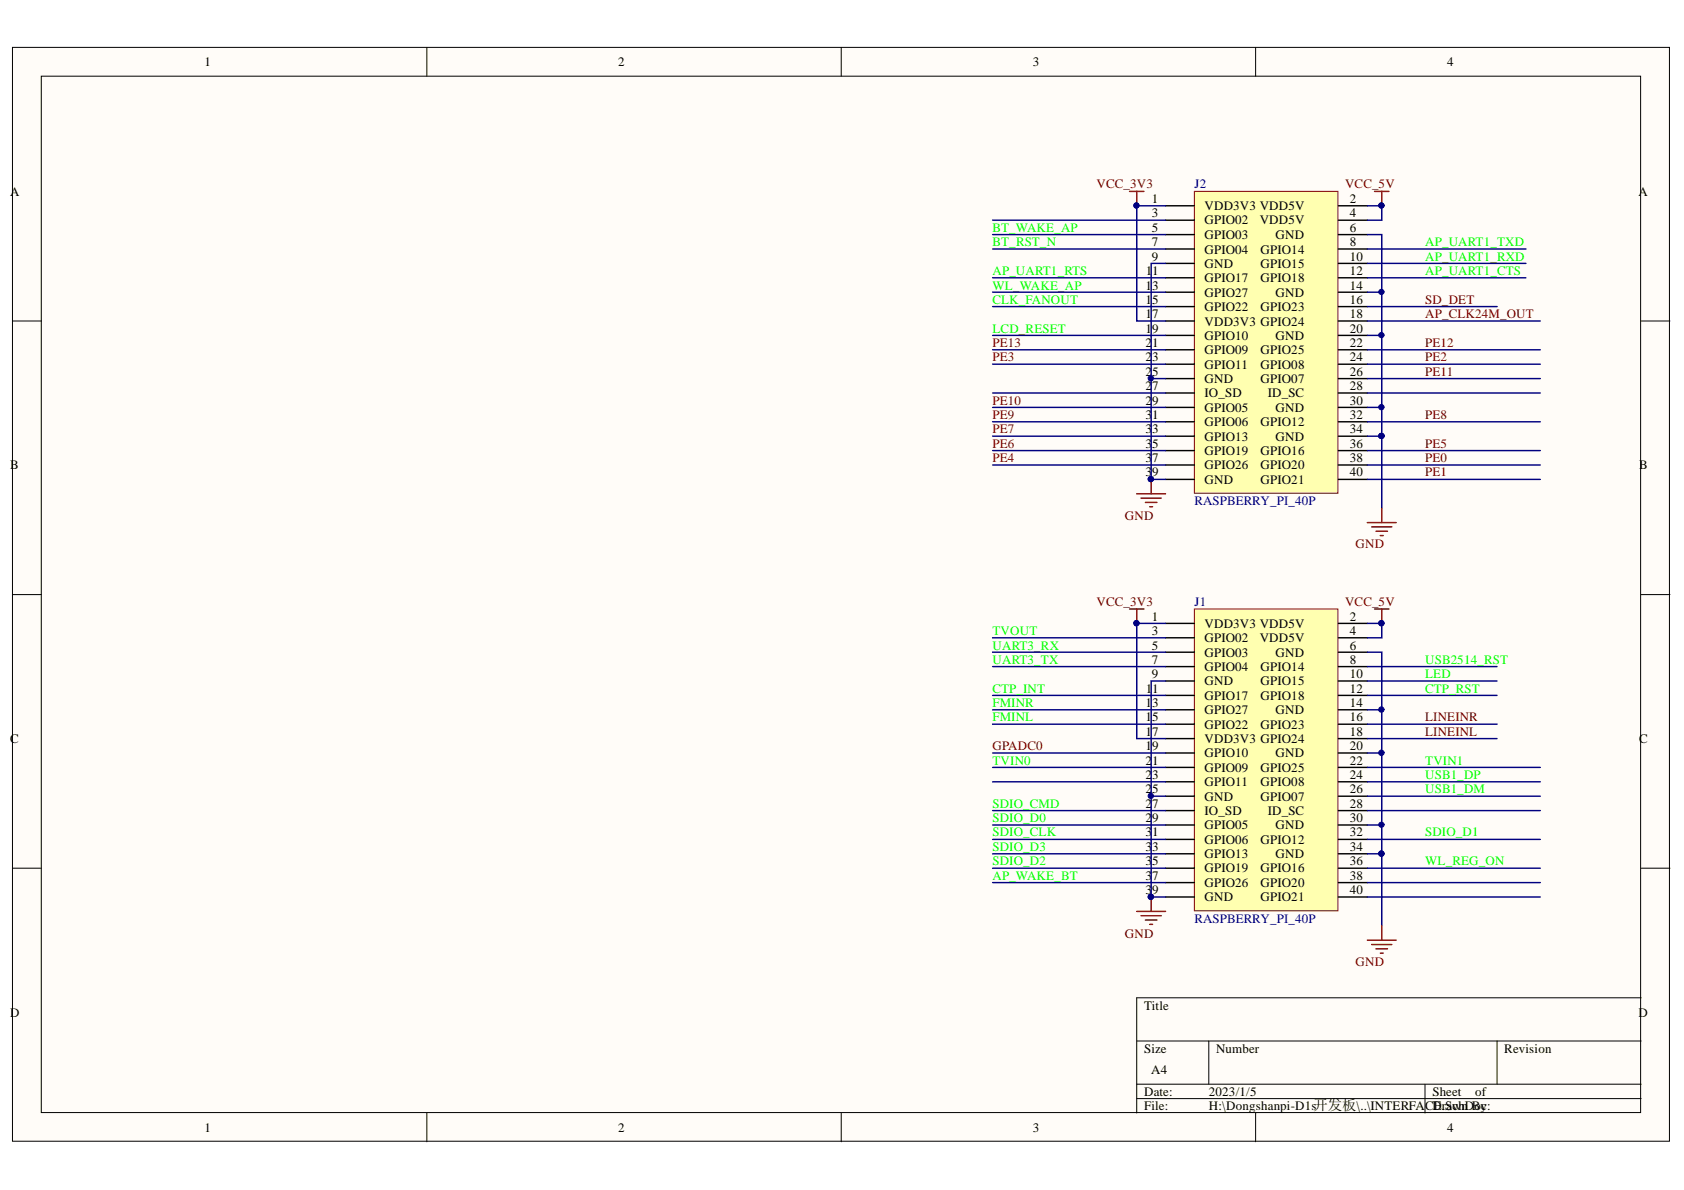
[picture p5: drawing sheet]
<svg xmlns="http://www.w3.org/2000/svg" width="297mm" height="210mm" viewBox="0 0 297 210" stroke-linecap="round" stroke-linejoin="round" font-family="sans-serif">
<g fill="#fffcf8" stroke="#000" stroke-width=".18">
<path d="M2.2 8.4h292.3v192.9h-292.3z"/>
<path d="M7.3 13.4h282.1v182.8h-282.1z"/>
</g>
<g fill="none" stroke="#000" stroke-width=".18">
<path d="M75.3 8.4v5M148.4 8.4v5M221.5 8.4v5M2.2 56.6h5.1M289.5 56.6h5.1M2.2 104.9h5.1M289.5 104.9h5.1M2.2 153.1h5.1M289.5 153.1h5.1M289.5 176h-89v20.3M75.3 196.3v5.1M148.4 196.3v5.1"/>
<path d="M200.5 183.6h89M200.5 191.2h89M200.5 193.8h89M213.2 183.6v7.6M221.5 196.3v5.1M251.4 191.2v5.1M264.1 183.6v7.6"/>
</g>
<path d="M210.7 33.8h25.3v53.2h-25.3z" fill="#ffffb0" stroke="#800000" stroke-width=".18"/>
<g fill="none" stroke="#000" stroke-width=".25">
<path d="M205.6 36.3h5.1M205.6 38.8h5.1M236.1 36.3h5.1M236.1 38.8h5.1M205.6 41.4h5.1M205.6 43.9h5.1M205.6 46.5h5.1M205.6 49h5.1M205.6 51.5h5.1M205.6 54.1h5.1M205.6 56.6h5.1M205.6 59.2h5.1"/>
<path d="M236.1 41.4h5.1M236.1 43.9h5.1M236.1 46.5h5.1M236.1 49h5.1M236.1 51.5h5.1M236.1 54.1h5.1M236.1 56.6h5.1M236.1 59.2h5.1M205.6 61.7h5.1M205.6 64.2h5.1M205.6 66.8h5.1M205.6 69.3h5.1"/>
<path d="M205.6 71.9h5.1M205.6 74.4h5.1M205.6 76.9h5.1M205.6 79.5h5.1M236.1 61.7h5.1M236.1 64.2h5.1M236.1 66.8h5.1M236.1 69.3h5.1M236.1 71.9h5.1M236.1 74.4h5.1M236.1 76.9h5.1M236.1 79.5h5.1"/>
<path d="M205.6 82h5.1M205.6 84.6h5.1M236.1 82h5.1M236.1 84.6h5.1"/>
</g>
<g fill="none" stroke="#000080" stroke-width=".25">
<path d="M175.1 38.8h30.5M205.6 36.3h-5.1v20.3h5.1M241.2 36.3h2.5v2.5h-2.5M175.1 59.2h30.5M175.1 51.5h30.5M175.1 41.4h30.5M175.1 43.9h30.5M175.1 49h30.5M175.1 54.1h30.5M205.6 46.5h-2.6v38.1h2.6M241.2 41.4h2.5v35.5M241.2 59.2h2.5"/>
<path d="M241.2 51.5h2.5M241.2 43.9h27.9M241.2 46.5h27.9M241.2 49h27.9M241.2 54.1h22.9M241.2 56.6h30.5M175.1 71.9h30.5M175.1 76.9h30.5M175.1 61.7h30.5M175.1 64.2h30.5M175.1 69.3h30.5M175.1 74.4h30.5"/>
<path d="M175.1 79.5h30.5M203 66.8h2.6M241.2 71.9h2.5M241.2 66.8h30.5M241.2 61.7h30.5M241.2 64.2h30.5M241.2 69.3h30.5M241.2 74.4h30.5M241.2 79.5h30.5M241.2 76.9h2.5M243.7 76.9v12.7M175.1 82h30.5"/>
<path d="M241.2 82h30.5M241.2 84.6h30.5"/>
</g>
<g fill="#000080" stroke="#000080" stroke-width=".18">
<circle cx="203" cy="84.5" r=".46"/>
<circle cx="203" cy="66.7" r=".46"/>
<circle cx="200.5" cy="36.2" r=".46"/>
<circle cx="243.7" cy="36.2" r=".46"/>
<circle cx="243.7" cy="71.8" r=".47"/>
<circle cx="243.7" cy="59.1" r=".46"/>
<circle cx="243.7" cy="51.5" r=".46"/>
<circle cx="243.7" cy="76.9" r=".46"/>
</g>
<g fill="none" stroke="#800000" stroke-width=".25">
<path d="M199.2 33.8h2.6M200.5 33.8v2.5M242.5 33.8h2.5M243.7 33.8v2.5M200.5 87.1h5.1M201.3 87.9h3.5M202 88.6h2.1M202.8 89.4h.5M203 84.6v2.5M241.2 92.2h5.1M241.9 92.9h3.6M242.7 93.7h2"/>
<path d="M243.5 94.5h.5M243.7 89.6v2.6"/>
</g>
<path d="M210.7 107.4h25.3v53.3h-25.3z" fill="#ffffb0" stroke="#800000" stroke-width=".18"/>
<g fill="none" stroke="#000" stroke-width=".25">
<path d="M205.6 110h5.1M205.6 112.5h5.1M205.6 115h5.1M205.6 117.6h5.1M236.1 110h5.1M236.1 112.5h5.1M236.1 115h5.1M236.1 117.6h5.1M205.6 120.1h5.1M205.6 122.7h5.1M205.6 125.2h5.1M205.6 127.7h5.1"/>
<path d="M205.6 130.3h5.1M205.6 132.8h5.1M205.6 135.4h5.1M205.6 137.9h5.1M236.1 120.1h5.1M236.1 122.7h5.1M236.1 125.2h5.1M236.1 127.7h5.1M236.1 130.3h5.1M236.1 132.8h5.1M236.1 135.4h5.1M236.1 137.9h5.1"/>
<path d="M205.6 140.4h5.1M205.6 143h5.1M205.6 145.5h5.1M205.6 148.1h5.1M205.6 150.6h5.1M205.6 153.1h5.1M205.6 155.7h5.1M205.6 158.2h5.1M236.1 140.4h5.1M236.1 143h5.1M236.1 145.5h5.1M236.1 148.1h5.1"/>
<path d="M236.1 150.6h5.1M236.1 153.1h5.1M236.1 155.7h5.1M236.1 158.2h5.1"/>
</g>
<g fill="none" stroke="#000080" stroke-width=".25">
<path d="M175.1 112.5h30.5M175.1 115h30.5M175.1 117.6h30.5M205.6 110h-5.1v20.3h5.1M241.2 110h2.5v2.5h-2.5M241.2 115h2.5v35.6h-2.5M241.2 117.6h22.9M175.1 132.8h30.5M175.1 125.2h30.5M175.1 122.7h30.5M175.1 127.7h30.5M175.1 135.4h30.5"/>
<path d="M175.1 137.9h30.5M205.6 120.1h-2.6v38.1h2.6M241.2 132.8h2.5M241.2 125.2h2.5M241.2 120.1h22.9M241.2 122.7h22.9M241.2 127.7h22.9M241.2 130.3h22.9M241.2 135.4h30.5M241.2 137.9h30.5M175.1 145.5h30.5M175.1 143h30.5"/>
<path d="M175.1 148.1h30.5M175.1 150.6h30.5M175.1 153.1h30.5M175.1 155.7h30.5M203 140.4h2.6M241.2 145.5h2.5M241.2 140.4h30.5M241.2 143h30.5M241.2 148.1h30.5M241.2 153.1h30.5M241.2 155.7h30.5M241.2 158.2h30.5"/>
<path d="M243.7 150.6v12.7"/>
</g>
<g fill="#000080" stroke="#000080" stroke-width=".18">
<circle cx="203" cy="158.2" r=".47"/>
<circle cx="203" cy="140.4" r=".46"/>
<circle cx="200.4" cy="109.9" r=".46"/>
<circle cx="243.7" cy="109.9" r=".47"/>
<circle cx="243.7" cy="145.5" r=".46"/>
<circle cx="243.7" cy="132.8" r=".47"/>
<circle cx="243.7" cy="125.2" r=".47"/>
<circle cx="243.7" cy="150.6" r=".47"/>
</g>
<g fill="none" stroke="#800000" stroke-width=".25">
<path d="M199.2 107.4h2.6M200.5 107.4v2.6M242.5 107.4h2.5M243.7 107.4v2.6M203 158.2v2.6M200.5 160.8h5.1M201.3 161.5h3.5M202 162.3h2.1M202.8 163h.5M241.2 165.8h5.1M241.9 166.6h3.6M242.7 167.4h2"/>
<path d="M243.5 168.1h.5M243.7 163.3v2.5"/>
</g>
<g font-size="2.3">
<text x="36" y="11.7">1</text>
<text x="109.1" y="11.7">2</text>
<text x="182.2" y="11.7">3</text>
<text x="255.3" y="11.7">4</text>
<text x="1.8" y="34.5">A</text>
<text x="203.2" y="35.8">1</text>
<text x="238.1" y="35.8">2</text>
<text x="289" y="34.5">A</text>
<text x="203.2" y="40.8">5</text>
<text x="203.2" y="38.3">3</text>
<text x="212.5" y="37">VDD3V3 VDD5V</text>
<text x="212.5" y="39.6">GPIO02</text>
<text x="222.2" y="39.6">VDD5V</text>
<text x="238.1" y="40.8">6</text>
<text x="238.1" y="38.3">4</text>
<text x="203.2" y="43.5">7</text>
<text x="203.2" y="46">9</text>
<text x="212.5" y="42.1">GPIO03</text>
<text x="212.5" y="44.7">GPIO04</text>
<text x="212.5" y="47.3">GND</text>
<text x="222.4" y="44.7">GPIO14</text>
<text x="222.4" y="47.3">GPIO15</text>
<text x="225" y="42.1">GND</text>
<text x="238.1" y="43.5">8</text>
<text x="238.1" y="46">10</text>
<text x="202.1" y="51.1">13</text>
<text x="202.1" y="53.6">15</text>
<text x="202.1" y="48.5">11</text>
<text x="212.5" y="49.8">GPIO17</text>
<text x="212.5" y="52.3">GPIO27</text>
<text x="222.4" y="49.8">GPIO18</text>
<text x="225" y="52.3">GND</text>
<text x="238.1" y="48.5">12</text>
<text x="238.1" y="53.6">16</text>
<text x="238.1" y="51.1">14</text>
<text x="202.1" y="56.1">17</text>
<text x="202.1" y="58.7">19</text>
<text x="212.5" y="54.9">GPIO22</text>
<text x="212.5" y="57.4">VDD3V3 GPIO24</text>
<text x="212.5" y="60">GPIO10</text>
<text x="222.4" y="54.9">GPIO23</text>
<text x="225" y="60">GND</text>
<text x="238.1" y="56.1">18</text>
<text x="238.1" y="58.7">20</text>
<text x="202.1" y="61.2">21</text>
<text x="202.1" y="63.8">23</text>
<text x="212.5" y="62.5">GPIO09</text>
<text x="212.5" y="65">GPIO11</text>
<text x="222.4" y="62.5">GPIO25</text>
<text x="222.4" y="65">GPIO08</text>
<text x="238.1" y="61.2">22</text>
<text x="238.1" y="63.8">24</text>
<text x="202.1" y="66.3">25</text>
<text x="202.1" y="68.8">27</text>
<text x="202.1" y="71.4">29</text>
<text x="212.5" y="67.6">GND</text>
<text x="212.5" y="70.1">IO_SD</text>
<text x="222.4" y="67.6">GPIO07</text>
<text x="223.6" y="70.1">ID_SC</text>
<text x="238.1" y="66.3">26</text>
<text x="238.1" y="71.4">30</text>
<text x="238.1" y="68.8">28</text>
<text x="202.1" y="73.9">31</text>
<text x="202.1" y="76.4">33</text>
<text x="212.5" y="72.6">GPIO05</text>
<text x="212.5" y="75.2">GPIO06</text>
<text x="212.5" y="77.7">GPIO13</text>
<text x="222.4" y="75.2">GPIO12</text>
<text x="225" y="72.6">GND</text>
<text x="225" y="77.7">GND</text>
<text x="238.1" y="73.9">32</text>
<text x="238.1" y="76.4">34</text>
<text x="1.8" y="82.8">B</text>
<text x="202.1" y="79">35</text>
<text x="202.1" y="81.5">37</text>
<text x="212.5" y="80.2">GPIO19</text>
<text x="212.5" y="82.8">GPIO26</text>
<text x="222.4" y="80.2">GPIO16</text>
<text x="222.4" y="82.8">GPIO20</text>
<text x="238.1" y="79">36</text>
<text x="238.1" y="81.5">38</text>
<text x="289.1" y="82.8">B</text>
<text x="202.1" y="84">39</text>
<text x="212.5" y="85.3">GND</text>
<text x="222.4" y="85.3">GPIO21</text>
<text x="238.1" y="84">40</text>
<text x="203.2" y="109.5">1</text>
<text x="203.2" y="112">3</text>
<text x="212.5" y="110.8">VDD3V3 VDD5V</text>
<text x="212.5" y="113.3">GPIO02</text>
<text x="222.2" y="113.3">VDD5V</text>
<text x="238.1" y="109.5">2</text>
<text x="238.1" y="112">4</text>
<text x="203.2" y="114.6">5</text>
<text x="203.2" y="117.1">7</text>
<text x="203.2" y="119.6">9</text>
<text x="212.5" y="115.8">GPIO03</text>
<text x="212.5" y="118.4">GPIO04</text>
<text x="222.4" y="118.4">GPIO14</text>
<text x="225" y="115.8">GND</text>
<text x="238.1" y="117.1">8</text>
<text x="238.1" y="119.6">10</text>
<text x="238.1" y="114.6">6</text>
<text x="202.1" y="124.7">13</text>
<text x="202.1" y="122.2">11</text>
<text x="212.5" y="120.9">GND</text>
<text x="212.5" y="123.4">GPIO17</text>
<text x="212.5" y="126">GPIO27</text>
<text x="222.4" y="120.9">GPIO15</text>
<text x="222.4" y="123.4">GPIO18</text>
<text x="225" y="126">GND</text>
<text x="238.1" y="122.2">12</text>
<text x="238.1" y="124.7">14</text>
<text x="1.8" y="131.1">C</text>
<text x="202.1" y="127.3">15</text>
<text x="202.1" y="129.8">17</text>
<text x="212.5" y="128.5">GPIO22</text>
<text x="212.5" y="131.1">VDD3V3 GPIO24</text>
<text x="222.4" y="128.5">GPIO23</text>
<text x="238.1" y="127.3">16</text>
<text x="238.1" y="129.8">18</text>
<text x="289.1" y="131.1">C</text>
<text x="202.1" y="132.3">19</text>
<text x="202.1" y="134.9">21</text>
<text x="202.1" y="137.4">23</text>
<text x="212.5" y="133.6">GPIO10</text>
<text x="212.5" y="136.1">GPIO09</text>
<text x="222.4" y="136.1">GPIO25</text>
<text x="225" y="133.6">GND</text>
<text x="238.1" y="134.9">22</text>
<text x="238.1" y="137.4">24</text>
<text x="238.1" y="132.3">20</text>
<text x="202.1" y="139.9">25</text>
<text x="202.1" y="142.5">27</text>
<text x="212.5" y="138.7">GPIO11</text>
<text x="212.5" y="141.2">GND</text>
<text x="212.5" y="143.7">IO_SD</text>
<text x="222.4" y="138.7">GPIO08</text>
<text x="222.4" y="141.2">GPIO07</text>
<text x="223.6" y="143.7">ID_SC</text>
<text x="238.1" y="139.9">26</text>
<text x="238.1" y="142.5">28</text>
<text x="202.1" y="145">29</text>
<text x="202.1" y="147.5">31</text>
<text x="212.5" y="146.3">GPIO05</text>
<text x="212.5" y="148.8">GPIO06</text>
<text x="222.4" y="148.8">GPIO12</text>
<text x="225" y="146.3">GND</text>
<text x="238.1" y="147.5">32</text>
<text x="238.1" y="145">30</text>
<text x="202.1" y="150.1">33</text>
<text x="202.1" y="152.6">35</text>
<text x="202.1" y="155.2">37</text>
<text x="212.5" y="151.3">GPIO13</text>
<text x="212.5" y="153.9">GPIO19</text>
<text x="222.4" y="153.9">GPIO16</text>
<text x="225" y="151.3">GND</text>
<text x="238.1" y="152.6">36</text>
<text x="238.1" y="155.2">38</text>
<text x="238.1" y="150.1">34</text>
<text x="202.1" y="157.7">39</text>
<text x="212.5" y="156.4">GPIO26</text>
<text x="212.5" y="159">GND</text>
<text x="222.4" y="156.4">GPIO20</text>
<text x="222.4" y="159">GPIO21</text>
<text x="238.1" y="157.7">40</text>
<text x="1.8" y="179.3">D</text>
<text x="201.8" y="178.1">Title</text>
<text x="289" y="179.3">D</text>
<text x="201.8" y="185.7">Size</text>
<text x="214.5" y="185.7">Number</text>
<text x="265.3" y="185.7">Revision</text>
<text x="203.1" y="189.5">A4</text>
<text x="201.8" y="193.3">Date:</text>
<text x="201.8" y="195.8">File:</text>
<text x="213.2" y="195.8">H:\Dongshanpi-D1s开发板\..\INTERFA</text>
<text x="213.2" y="193.3">2023/1/5</text>
<text x="251.4" y="195.8">CE.SchDoc</text>
<text x="252.7" y="195.8">Drawn By:</text>
<text x="252.7" y="193.3">Sheet</text>
<text x="260.2" y="193.3">of</text>
<text x="36" y="199.6">1</text>
<text x="109.1" y="199.6">2</text>
<text x="182.2" y="199.6">3</text>
<text x="255.3" y="199.6">4</text>
</g>
<g font-size="2.3" fill="#800000">
<text x="193.4" y="33.2">VCC_3V3</text>
<text x="237.3" y="33.2">VCC_5V</text>
<text x="251.4" y="53.6">SD_DET</text>
<text x="251.4" y="56.1">AP_CLK24M_OUT</text>
<text x="175.1" y="61.2">PE13</text>
<text x="175.1" y="63.8">PE3</text>
<text x="251.4" y="61.2">PE12</text>
<text x="251.4" y="63.8">PE2</text>
<text x="175.1" y="71.4">PE10</text>
<text x="251.4" y="66.3">PE11</text>
<text x="175.1" y="76.4">PE7</text>
<text x="175.1" y="73.9">PE9</text>
<text x="251.4" y="73.9">PE8</text>
<text x="175.1" y="81.5">PE4</text>
<text x="175.1" y="79">PE6</text>
<text x="251.4" y="81.5">PE0</text>
<text x="251.4" y="79">PE5</text>
<text x="251.4" y="84">PE1</text>
<text x="198.4" y="91.7">GND</text>
<text x="239.1" y="96.7">GND</text>
<text x="193.4" y="107">VCC_3V3</text>
<text x="237.3" y="107">VCC_5V</text>
<text x="251.4" y="129.8">LINEINL</text>
<text x="251.4" y="127.3">LINEINR</text>
<text x="175.1" y="132.3">GPADC0</text>
<text x="198.4" y="165.4">GND</text>
<text x="239.1" y="170.5">GND</text>
</g>
<g font-size="2.3" fill="#000080">
<text x="210.7" y="33.2">J2</text>
<text x="210.7" y="89.1">RASPBERRY_PI_40P</text>
<text x="210.7" y="107">J1</text>
<text x="210.7" y="162.8">RASPBERRY_PI_40P</text>
</g>
<g font-size="2.3" fill="#0f0">
<text x="175.1" y="40.8">BT_WAKE_AP</text>
<text x="175.1" y="43.5">BT_RST_N</text>
<text x="251.4" y="43.5">AP_UART1_TXD</text>
<text x="251.4" y="46">AP_UART1_RXD</text>
<text x="175.1" y="51.1">WL_WAKE_AP</text>
<text x="175.1" y="53.6">CLK_FANOUT</text>
<text x="175.1" y="48.5">AP_UART1_RTS</text>
<text x="251.4" y="48.5">AP_UART1_CTS</text>
<text x="175.1" y="58.7">LCD_RESET</text>
<text x="175.1" y="112">TVOUT</text>
<text x="175.1" y="117.1">UART3_TX</text>
<text x="175.1" y="114.6">UART3_RX</text>
<text x="251.4" y="119.6">LED</text>
<text x="251.4" y="117.1">USB2514_RST</text>
<text x="175.1" y="124.7">FMINR</text>
<text x="175.1" y="122.2">CTP_INT</text>
<text x="251.4" y="122.2">CTP_RST</text>
<text x="175.1" y="127.3">FMINL</text>
<text x="175.1" y="134.9">TVIN0</text>
<text x="251.4" y="137.4">USB1_DP</text>
<text x="251.4" y="134.9">TVIN1</text>
<text x="175.1" y="142.5">SDIO_CMD</text>
<text x="251.4" y="139.9">USB1_DM</text>
<text x="175.1" y="145">SDIO_D0</text>
<text x="175.1" y="147.5">SDIO_CLK</text>
<text x="251.4" y="147.5">SDIO_D1</text>
<text x="175.1" y="155.2">AP_WAKE_BT</text>
<text x="175.1" y="152.6">SDIO_D2</text>
<text x="175.1" y="150.1">SDIO_D3</text>
<text x="251.4" y="152.6">WL_REG_ON</text>
</g>
</svg>
